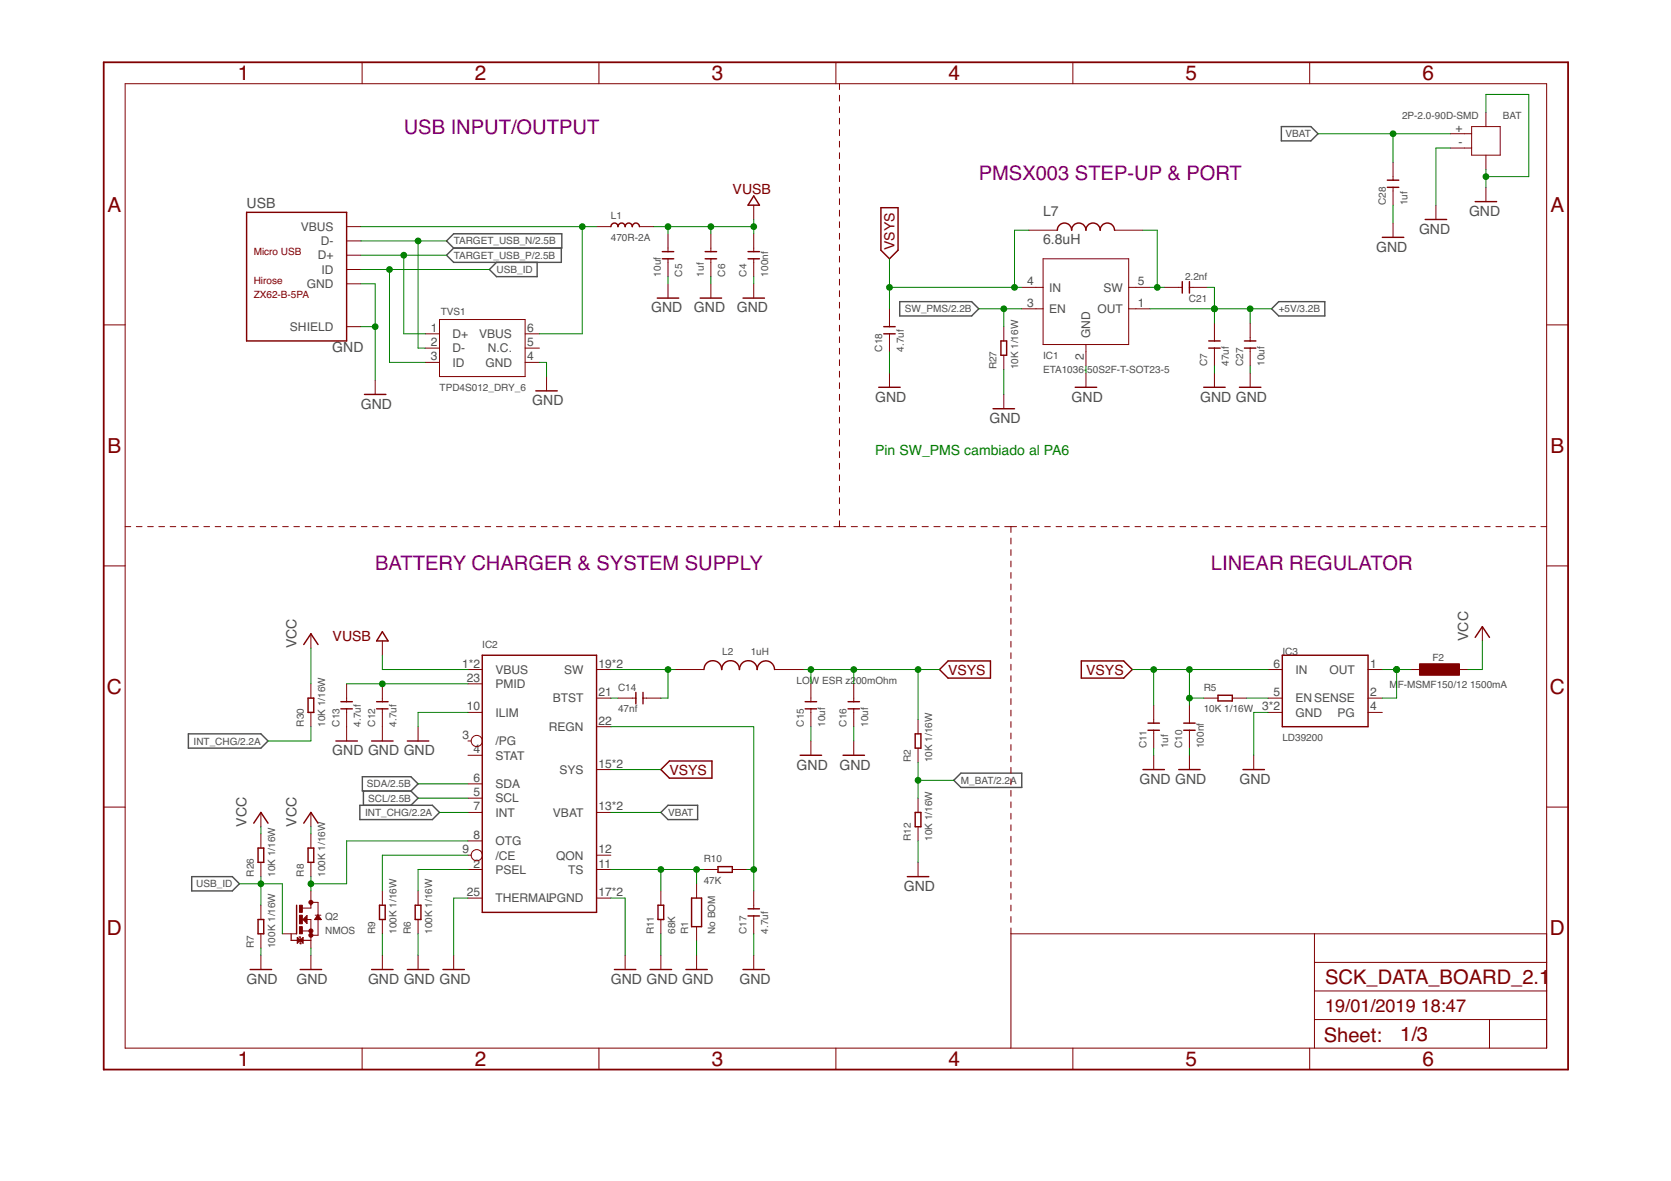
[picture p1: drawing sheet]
<svg xmlns="http://www.w3.org/2000/svg" width="297mm" height="210mm" viewBox="0 0 297 210" stroke-linecap="round" stroke-linejoin="round" font-family="sans-serif">
<g fill="none" stroke="#505050" stroke-width=".25">
<path d="M227.8 22.5h5.2l1.3 1.3-1.3 1.2h-5.2zM79.4 42.8l1.2-1.2h19.3v2.5h-19.3zM80.6 44.1l-1.2 1.3 1.2 1.2h19.2v-2.5M88.3 46.6l-1.3 1.3 1.3 1.3h7.2v-2.6M159.9 53.6h12.8l1.3 1.3-1.3 1.3h-12.8zM226 54.9l1.3-1.3h8.2v2.6h-8.2zM33.5 130.4h12.9l1.2 1.3-1.2 1.3h-12.9zM64.4 138h8.6l1.3 1.3-1.3 1.3h-8.6zM169.5 138.7l1.3-1.3h10.8v2.6h-10.8zM34.1 155.8h7.2l1.3 1.3-1.3 1.2h-7.2zM64 143.1h12.9l1.2 1.3-1.2 1.3h-12.9zM64.6 140.6v2.5"/>
<path d="M73 140.6l1.3 1.3-1.3 1.2M117.5 144.4l1.2-1.3h5.3v2.6h-5.3z"/>
</g>
<g fill="none" stroke="#800000" stroke-width=".18">
<path d="M22.2 14.9h252.7v171.4h-252.7zM64.4 11.1v3.8M106.5 11.1v3.8M148.6 11.1v3.8M149.2 14.9v1M149.2 16.9v1.1M149.2 19v1M190.7 11.1v3.8M232.8 11.1v3.8M264.1 20v2.5M134 36.5v2.5M149.2 21v1.1"/>
<path d="M149.2 23.1v1M149.2 25.1v1M149.2 27.2v1M149.2 29.2v1M149.2 31.2v1.1M149.2 33.3v1M149.2 35.3v1.1M149.2 37.4v1M149.2 39.4v1M247.6 28.9v3.1M247.6 33.3v3.2M247.6 39.6v2.6"/>
<path d="M255.2 36.5v2.5M257.8 26.3h3.8M257.8 23.8h3.8M261.6 22.5h5.1v5.1h-5.1zM264.1 27.6v2.5M264.1 33.3v2.5M18.4 57.7h3.8M61.6 40.3h2.6M61.6 42.8h2.6M61.6 45.4h2.6M61.6 47.9h2.6M61.6 50.4h2.6"/>
<path d="M61.6 58.1h2.6M75.6 59.3h2.5M78.1 56.8h15.2v10.1h-15.2zM93.3 59.3h2.6M106 40.3h2.6M113.7 40.3h2.5M118.7 41.6v3.1M118.7 46v3.2M118.7 50.4v2.6M126.4 41.6v3.1M126.4 46v3.2M126.4 50.4v2.6"/>
<path d="M134 41.6v3.1M134 46v3.2M134 50.4v2.6M149.2 41.5v1M149.2 43.5v1M149.2 45.6v1M149.2 47.6v1M149.2 49.6v1.1M149.2 51.7v1M149.2 53.7v1.1M149.2 55.8v1M149.2 57.8v1"/>
<path d="M149.2 59.9v1M158.1 54.9v3.2M158.1 59.3v3.2M178.4 58.1v2.5M181.6 54.9h3.8M181.6 51.1h3.8M182.9 40.9h5.1M185.4 46h15.2v15.2h-15.2zM198.1 40.9h5.1M200.6 54.9h3.8M200.6 51.1h3.8M207 51.1h3.2"/>
<path d="M211.4 51.1h3.2M215.9 57.4v3.2M222.2 57.4v3.2M274.9 57.7h3.8M66.7 67.6v2.5M75.6 61.9h2.5M75.6 64.4h2.5M93.3 61.9h2.6M93.3 64.4h2.6M97.2 66.9v2.6M149.2 61.9v1M149.2 63.9v1.1"/>
<path d="M149.2 66v1M149.2 68v1.1M149.2 70.1v1M149.2 72.1v1.1M149.2 74.2v1M149.2 76.2v1.1M149.2 78.3v1M158.1 66.3v2.5M178.4 63.1v2.6M178.4 70.1v2.5M193 61.2v3.8M193 66.3v2.5"/>
<path d="M215.9 61.9v3.1M215.9 66.3v2.5M222.2 61.9v3.1M222.2 66.3v2.5M22.2 93.6h1M24.2 93.6h1.1M26.2 93.6h1M28.2 93.6h1.1M30.2 93.6h1M32.2 93.6h1.1M34.2 93.6h1M36.2 93.6h1.1"/>
<path d="M38.2 93.6h1M40.2 93.6h1M42.2 93.6h1M44.2 93.6h1M46.2 93.6h1M48.2 93.6h1M50.2 93.6h1M52.2 93.6h1M54.3 93.6h.9M56.2 93.6h1M58.2 93.6h1M60.2 93.6h1"/>
<path d="M62.2 93.6h1M64.2 93.6h1M66.2 93.6h1M68.2 93.6h1M70.2 93.6h1M72.2 93.6h1M74.2 93.6h1M76.2 93.6h1M78.2 93.6h1M80.2 93.6h1M82.2 93.6h1M84.2 93.6h1"/>
<path d="M86.2 93.6h1M88.2 93.6h1M90.2 93.6h1M92.2 93.6h1M94.2 93.6h1M96.2 93.6h1M98.2 93.6h1M100.2 93.6h1M102.2 93.6h1M104.2 93.6h1M106.2 93.6h1M108.2 93.6h1"/>
<path d="M110.2 93.6h1M112.2 93.6h1M114.2 93.6h1M116.2 93.6h1M118.2 93.6h1M120.2 93.6h1M122.2 93.6h1M124.2 93.6h1M126.2 93.6h1M128.2 93.6h1M130.2 93.6h1M132.2 93.6h1"/>
<path d="M134.2 93.6h1M136.2 93.6h1M138.2 93.6h1M140.2 93.6h1M142.2 93.6h1M144.2 93.6h1M146.2 93.6h1M148.2 93.6h2.1M149.2 80.3v1M149.2 82.3v1.1M149.2 84.4v1M149.2 86.4v1.1"/>
<path d="M149.2 88.5v1M149.2 90.5v1.1M149.2 92.6v1M151.3 93.6h1.1M153.4 93.6h1.1M155.5 93.6h1.1M157.6 93.6h1.1M159.7 93.6h1.1M161.8 93.6h1.1M163.9 93.6h1.1M166 93.6h1.1M168.1 93.6h1.1"/>
<path d="M170.2 93.6h1.1M172.3 93.6h1.1M174.4 93.6h1.1M176.5 93.6h1.1M178.6 93.6h2.1M179.7 93.6v1M179.7 95.6v1.1M179.7 97.7v1M179.7 99.7v1.1M181.7 93.6h1M183.7 93.6h1M185.7 93.6h1"/>
<path d="M187.7 93.6h1M189.7 93.6h1M191.7 93.6h1M193.7 93.6h1M195.7 93.6h1M197.7 93.6h1.1M199.7 93.6h1M201.8 93.6h1M203.8 93.6h1M205.8 93.6h1M207.8 93.6h1M209.8 93.6h1"/>
<path d="M211.8 93.6h1M213.8 93.6h1M215.8 93.6h1M217.8 93.6h1M219.8 93.6h1M221.8 93.6h1M223.8 93.6h1M225.8 93.6h1M227.8 93.6h1M229.8 93.6h1M231.8 93.6h1M233.8 93.6h1"/>
<path d="M235.8 93.6h1M237.8 93.6h1M239.8 93.6h1.1M241.9 93.6h.9M243.9 93.6h1M245.9 93.6h1M247.9 93.6h1M249.9 93.6h1M251.9 93.6h1M253.9 93.6h1M255.9 93.6h1M257.9 93.6h1"/>
<path d="M259.9 93.6h1M261.9 93.6h1M263.9 93.6h1M265.9 93.6h1M267.9 93.6h1M269.9 93.6h1M271.9 93.6h1M273.9 93.6h1M18.4 100.6h3.8M55.3 112.6v2.6M68 113.9v2.6M83.2 119h2.5"/>
<path d="M106 119h2.6M120 119h5.1M137.8 119h5.1M179.7 101.7v1.1M179.7 103.8v1M179.7 105.8v1.1M179.7 107.9v1M179.7 109.9v1.1M179.7 112v1M179.7 114v1M179.7 116v1.1M179.7 118.1v1"/>
<path d="M225.4 119h2.5M243.2 119h2.5M250.8 119h2.5M258.4 119h2.6M263.5 111.4v2.5M274.9 100.6h3.8M55.3 121.5v2.6M55.3 126.6v2.6M61.6 121.5v3.2M61.6 126v5.7M68 121.5v3.2M68 126v5.7"/>
<path d="M74.3 129.2v2.5M83.2 121.5h2.5M83.2 126.6h2.5M83.2 131.7h.6M83.2 134.2h2.5M83.2 139.3h2.5M106 136.8h2.6M106 129.2h2.6M106 124.1h2.6M109.9 124.1h3.1M114.3 124.1h3.2M144.1 121.5v3.2"/>
<path d="M144.1 126v3.2M144.1 131.7v2.5M151.8 121.5v3.2M151.8 126v3.2M151.8 131.7v2.5M163.2 127.9v2.5M163.2 133v2.5M179.7 120.1v1M179.7 122.1v1.1M179.7 124.2v1M179.7 126.2v1.1M179.7 128.2v1.1"/>
<path d="M179.7 130.3v1M179.7 132.3v1.1M179.7 134.4v1M179.7 136.4v1M179.7 138.4v1.1M205.1 125.3v3.2M205.1 129.8v3.2M205.1 134.2v2.6M211.4 125.3v3.2M211.4 129.8v3.2M211.4 134.2v2.6M214 124.1h2.5"/>
<path d="M219.1 124.1h2.5M222.9 134.2v2.6M225.4 126.6h2.5M225.4 124.1h2.5M243.2 126.6h2.5M243.2 124.1h2.5M18.4 143.4h3.8M46.4 144.4v2.5M46.4 148.2v2.5M46.4 153.3v2.5M55.3 144.4v2.5M55.3 148.2v2.5"/>
<path d="M55.3 153.3v2.5M55.3 158.3v3.1h-1.6M68 158.3v2.6M74.3 158.3v2.6M83.2 141.9h2.5M83.2 144.4h2.5M83.2 152h.6M83.2 154.5h2.5M83.2 159.6h2.5M83.2 149.5h2.5M106 144.4h2.6M106 152h2.6"/>
<path d="M106 154.5h2.6M106 159.6h2.6M117.5 158.3v2.6M123.8 157.1v2.5M125.1 154.5h2.5M130.2 154.5h2.5M134 158.3v3.2M163.2 141.9v2.5M163.2 146.9v2.6M163.2 153.3v2.5M179.7 140.5v1M179.7 142.5v1.1"/>
<path d="M179.7 144.5v1.1M179.7 146.6v1M179.7 148.6v1.1M179.7 150.7v1M179.7 152.7v1.1M179.7 154.7v1.1M179.7 156.8v1M179.7 158.8v1.1M274.9 143.4h3.8M46.4 160.9v2.5M46.4 166v2.5M46.4 169.8v2.5"/>
<path d="M50.2 166h2.5M53.7 163.4h.2M53.7 165.5h1.6M54.1 163.4h1.2v5.1M55.3 169.8v2.5M55.3 160.4h1.2v5.8h-1.2M56 163.4h1M56 162.7h1M68 163.4v2.6M68 169.8v2.5M74.3 163.4v2.6M74.3 169.8v2.5"/>
<path d="M80.6 169.8v2.5M111.1 169.8v2.5M117.5 163.4v2.6M117.5 169.8v2.5M123.8 164.7v2.5M123.8 169.8v2.5M134 162.8v3.2M134 169.8v2.5M179.7 160.9v1M179.7 162.9v1M179.7 164.9v21.4M179.7 166h95.2"/>
<path d="M233.7 166v20.3M233.7 176.1h41.2M233.7 171h41.2M64.4 186.3v3.8M106.5 186.3v3.8M148.6 186.3v3.8M190.7 186.3v3.8M232.8 186.3v3.8M233.7 181.2h41.2M264.8 181.2v5.1"/>
<circle cx="84.8" cy="131.7" r=".99"/>
<circle cx="84.8" cy="152" r=".99"/>
</g>
<g fill="none" stroke="#800000" stroke-width=".25">
<path d="M43.8 37.7h17.8v22.9h-17.8zM134 34.8l1 1.7h-2zM156.6 36.9h3v7.6l-1.5 1.5-1.5-1.5zM246.6 33.3h2M246.6 32h2M253.3 39h3.9M262.2 35.8h3.8M108.6 40.3a.63 .63 0 0 1 .6-.7 .63 .63 0 0 1 .7 .7 .63 .63 0 0 1 .6-.7 .63 .63 0 0 1 .6 .7 .63 .63 0 0 1 .7-.7 .63 .63 0 0 1 .6 .7 .63 .63 0 0 1 .6-.7 .63 .63 0 0 1 .7 .7M116.8 53h3.8M117.7 46h2.1M117.7 44.7h2.1M124.5 53h3.8"/>
<path d="M125.3 46h2.1M125.3 44.7h2.1M132.1 53h3.8M133 46h2M133 44.7h2M157.1 59.3h2M157.1 58.1h2M188 40.9a1.27 1.27 0 0 1 1.2-1.3 1.27 1.27 0 0 1 1.3 1.3 1.27 1.27 0 0 1 1.3-1.3 1.27 1.27 0 0 1 1.2 1.3 1.27 1.27 0 0 1 1.3-1.3 1.27 1.27 0 0 1 1.3 1.3 1.27 1.27 0 0 1 1.2-1.3 1.27 1.27 0 0 1 1.3 1.3M210.2 50.1v2M211.4 50.1v2M245.7 42.2h3.8M64.8 70.1h3.8"/>
<path d="M95.2 69.5h3.9M156.2 68.8h3.8M176.5 72.6h3.8M177.9 60.6h1v2.5h-1zM191.1 68.8h3.8M214 68.8h3.8M214.9 61.9h2M214.9 60.6h2M220.3 68.8h3.8M221.2 61.9h2M221.2 60.6h2M54 114.6l1.3-2 1.2 2"/>
<path d="M68 112.3l1 1.6h-2zM85.7 116.5h20.3v45.7h-20.3zM125.1 119a1.58 1.58 0 0 1 1.6-1.6 1.58 1.58 0 0 1 1.6 1.6 1.58 1.58 0 0 1 1.6-1.6 1.58 1.58 0 0 1 1.5 1.6 1.58 1.58 0 0 1 1.6-1.6 1.58 1.58 0 0 1 1.6 1.6 1.55 1.55 0 0 1 1.5-1.5 1.55 1.55 0 0 1 1.6 1.5M168.5 117.5h7.6v3h-7.6l-1.5-1.5zM192.2 117.5h7.5l1.6 1.5-1.6 1.5h-7.5zM227.9 116.5h15.3v12.7h-15.3zM262.2 113.3l1.3-1.9 1.3 1.9M54.8 124.1h1v2.5h-1zM59.7 131.7h3.8M60.6 126h2M60.6 124.7h2M66.1 131.7h3.8"/>
<path d="M67 126h2M67 124.7h2M72.4 131.7h3.8M113 123.1v2M114.3 123.1v2M117.5 136.8l1.5-1.5h7.6v3h-7.6zM142.2 134.2h3.8M143.1 126h2.1M143.1 124.7h2.1M149.9 134.2h3.8M150.7 126h2.1M150.7 124.7h2.1"/>
<path d="M162.7 130.4h1v2.6h-1zM203.2 136.8h3.8M204.1 129.8h2M204.1 128.5h2M209.5 136.8h3.8M210.4 129.8h2M210.4 128.5h2M216.5 123.6h2.6v1h-2.6zM221 136.8h3.8M45.1 146.3l1.3-1.9 1.2 1.9M45.9 150.7h1v2.6h-1zM54 146.3l1.3-1.9 1.2 1.9"/>
<path d="M54.8 150.7h1v2.6h-1zM122.9 159.6h1.8v5.1h-1.8zM127.6 154h2.6v1h-2.6zM161.3 155.8h3.8M162.7 144.4h1v2.5h-1zM44.5 172.3h3.8M45.9 163.4h1v2.6h-1zM52.7 160.9v5.1M53.4 172.3h3.8M66.1 172.3h3.8M67.5 160.9h1v2.5h-1zM72.4 172.3h3.8"/>
<path d="M73.8 160.9h1v2.5h-1zM78.7 172.3h3.8M109.2 172.3h3.8M115.6 172.3h3.8M117 160.9h1v2.5h-1zM121.9 172.3h3.8M132.1 172.3h3.8M133 162.8h2M133 161.5h2"/>
</g>
<g fill="#800000" stroke="#800000" stroke-width=".18">
<path d="M252.3 118h7.1v2h-7.1z"/>
<path d="M53.2 160.9h.5v1.3h-.5z"/>
<path d="M53.2 164.7h.5v1.3h-.5z"/>
<path d="M53.2 162.7h.5v1.5h-.5z"/>
</g>
<path d="M18.4 11.1h260.3v179h-260.3z" fill="none" stroke="#800000" stroke-width=".32"/>
<g fill="#800000" stroke="#800000" stroke-width=".18">
<circle cx="55.3" cy="166.2" r=".36"/>
<circle cx="55.3" cy="165.5" r=".36"/>
<circle cx="55.3" cy="160.4" r=".36"/>
</g>
<path d="M51.8 166v1.1h3.5M52.9 166.6v1l1-1v1zM53 166.9h.8v.4l-.2-.1-.6 .1M53.1 166.5h.3v1.2h.2M53.9 163.4h.2l.4-.4v.8l-.3-.4 .2-.1v.3M53.9 163.4l.7-.7v1.4zM56 163.4l.5-.8 .6 .8M56 163.4h1.1M56 163.4l.5-.5 .6 .5M56.6 162.8v.5h-.3l.1-.2 .7 .3" fill="none" stroke="#800000" stroke-width=".21"/>
<g fill="none" stroke="#008000" stroke-width=".18">
<path d="M264.1 20v-3.2h7.7v14.6h-7.7M134 39v2.6M234.3 23.8h23.5M247.6 23.8v5.1M247.6 36.5v3.1M257.8 26.3h-2.6v10.2M264.1 30.1v3.2M64.2 50.4h2.5v17.2M64.2 58.1h2.5M64.2 40.3h41.8M64.2 42.8h15.2M64.2 45.4h15.2"/>
<path d="M64.2 47.9h22.8M69.2 47.9v16.5h6.4M71.8 45.4v13.9h3.8M74.3 42.8v19.1h1.3M103.5 40.3v19h-7.6M116.2 40.3h17.8M118.7 40.3v1.3M118.7 49.2v1.2M126.4 40.3v1.3M126.4 49.2v1.2M134 49.2v1.2M158.1 46v8.9"/>
<path d="M158.1 51.1h23.5M174 54.9h7.6M178.4 54.9v3.2M182.9 40.9h-2.6v10.2M203.2 40.9h2.5v10.2M204.4 51.1h2.6M204.4 54.9h21.6M214.6 51.1h1.3v6.3M222.2 54.9v2.5M95.9 64.4h1.3v2.5M158.1 62.5v3.8M178.4 65.7v4.4"/>
<path d="M193 65v1.3M215.9 65v1.3M222.2 65v1.3M55.3 115.2v6.3M68 116.5v2.5h15.2M108.6 119h11.4M118.7 119v5.1h-1.2M142.9 119h24.1M144.1 119v2.5M151.8 119v2.5M163.2 119v8.9M201.3 119h24.1"/>
<path d="M205.1 119v6.3M211.4 119v6.3M245.7 119h5.1M248.3 119v5.1h-2.6M263.5 113.9v5.1h-2.5M55.3 129.2v2.5h-7.7M61.6 121.5h21.6M74.3 139.3h8.9M83.2 126.6h-8.9v2.6M108.6 129.2h25.4v29.1M108.6 124.1h1.3M108.6 136.8h8.9"/>
<path d="M144.1 129.2v2.5M151.8 129.2v2.5M163.2 135.5v6.4M163.2 138.7h6.3M205.1 133v1.2M211.4 133v1.2M211.4 124.1h2.6M221.6 124.1h3.8M225.4 126.6h-2.5v7.6M42.6 157.1h7.6v8.9M46.4 146.9v1.3M46.4 155.8v5.1"/>
<path d="M55.3 146.9v1.3M55.3 155.8v2.5M74.3 141.9h8.9M78.1 144.4h5.1M83.2 159.6h-2.6v10.2M83.2 152h-15.2v6.3M83.2 154.5h-8.9v3.8M83.2 149.5h-21.6v7.6h-6.3M108.6 159.6h2.5v10.2M108.6 144.4h8.9M108.6 154.5h16.5M117.5 154.5v3.8"/>
<path d="M123.8 154.5v2.6M132.7 154.5h1.3M163.2 149.5v3.8M46.4 168.5v1.3M55.3 168.5v1.3M68 166v3.8M74.3 166v3.8M117.5 166v3.8M123.8 167.2v2.6M134 166v3.8"/>
</g>
<g fill="#008000" stroke="#008000" stroke-width=".18">
<circle cx="264.1" cy="31.4" r=".51"/>
<circle cx="66.7" cy="58.1" r=".51"/>
<circle cx="248.3" cy="119" r=".51"/>
<circle cx="247.6" cy="23.8" r=".51"/>
<circle cx="118.7" cy="119" r=".51"/>
<circle cx="134" cy="154.5" r=".51"/>
<circle cx="118.7" cy="40.3" r=".51"/>
<circle cx="126.4" cy="40.3" r=".51"/>
<circle cx="134" cy="40.3" r=".51"/>
<circle cx="74.3" cy="42.8" r=".51"/>
<circle cx="71.8" cy="45.4" r=".51"/>
<circle cx="68" cy="121.5" r=".51"/>
<circle cx="117.5" cy="154.5" r=".51"/>
<circle cx="123.8" cy="154.5" r=".51"/>
<circle cx="144.1" cy="119" r=".51"/>
<circle cx="151.8" cy="119" r=".51"/>
<circle cx="163.2" cy="119" r=".51"/>
<circle cx="211.4" cy="119" r=".51"/>
<circle cx="205.1" cy="119" r=".51"/>
<circle cx="211.4" cy="124.1" r=".51"/>
<circle cx="180.3" cy="51.1" r=".51"/>
<circle cx="158.1" cy="51.1" r=".51"/>
<circle cx="69.2" cy="47.9" r=".51"/>
<circle cx="46.4" cy="157.1" r=".51"/>
<circle cx="55.3" cy="157.1" r=".51"/>
<circle cx="178.4" cy="54.9" r=".51"/>
<circle cx="205.7" cy="51.1" r=".51"/>
<circle cx="215.9" cy="54.9" r=".51"/>
<circle cx="222.2" cy="54.9" r=".51"/>
<circle cx="163.2" cy="138.7" r=".51"/>
<circle cx="103.5" cy="40.3" r=".51"/>
</g>
<g font-size="3.7" fill="#800000">
<text x="42.3" y="14.3">1</text>
<text x="84.4" y="14.3">2</text>
<text x="126.5" y="14.3">3</text>
<text x="168.6" y="14.3">4</text>
<text x="210.7" y="14.3">5</text>
<text x="252.9" y="14.3">6</text>
<text x="19.1" y="37.6">A</text>
<text x="275.6" y="37.6">A</text>
<text x="19.1" y="80.5">B</text>
<text x="275.6" y="80.5">B</text>
<text x="19" y="123.3">C</text>
<text x="275.5" y="123.3">C</text>
<text x="19" y="166.2">D</text>
<text x="275.5" y="166.2">D</text>
<text x="42.3" y="189.5">1</text>
<text x="84.4" y="189.5">2</text>
<text x="126.5" y="189.5">3</text>
<text x="168.6" y="189.5">4</text>
<text x="210.7" y="189.5">5</text>
<text x="252.9" y="189.5">6</text>
</g>
<g font-size="3.6" fill="#800080">
<text x="71.8" y="23.8">USB INPUT/OUTPUT</text>
<text x="174" y="32">PMSX003 STEP-UP &amp; PORT</text>
<text x="66.7" y="101.2">BATTERY CHARGER &amp; SYSTEM SUPPLY</text>
<text x="215.3" y="101.2">LINEAR REGULATOR</text>
</g>
<g font-size="3.6" fill="#800000">
<text x="235.6" y="174.9">SCK_DATA_BOARD_2.1</text>
<text x="235.3" y="185.1">Sheet:</text>
<text x="248.9" y="185">1/3</text>
</g>
<g font-size="3.2" fill="#800000">
<text x="235.6" y="179.9">19/01/2019</text>
<text x="252.6" y="179.9">18:47</text>
</g>
<g font-size="2.5" fill="#800000">
<text x="130.2" y="34.4">VUSB</text>
<text x="159" y="44.5" transform="rotate(-90 159 44.5)">VSYS</text>
<text x="59.1" y="113.9">VUSB</text>
<text x="168.5" y="119.9">VSYS</text>
<text x="193.1" y="119.9">VSYS</text>
<text x="119" y="137.7">VSYS</text>
</g>
<g font-size="2.5" fill="#505050">
<text x="43.8" y="37">USB</text>
<text x="185.4" y="38.4">L7</text>
<text x="252.2" y="41.5">GND</text>
<text x="261.1" y="38.4">GND</text>
<text x="185.4" y="43.5">6.8uH</text>
<text x="244.6" y="44.7">GND</text>
<text x="115.7" y="55.5">GND</text>
<text x="123.4" y="55.5">GND</text>
<text x="131" y="55.5">GND</text>
<text x="59.1" y="62.5">GND</text>
<text x="155.6" y="71.4">GND</text>
<text x="190.5" y="71.4">GND</text>
<text x="213.3" y="71.4">GND GND</text>
<text x="64.1" y="72.7">GND</text>
<text x="94.6" y="72">GND</text>
<text x="175.9" y="75.2">GND</text>
<text x="261" y="113.9" transform="rotate(-90 261 113.9)">VCC</text>
<text x="52.7" y="115.2" transform="rotate(-90 52.7 115.2)">VCC</text>
<text x="59.1" y="134.2">GND GND GND</text>
<text x="141.6" y="136.8">GND</text>
<text x="149.2" y="136.8">GND</text>
<text x="202.6" y="139.3">GND GND</text>
<text x="220.3" y="139.3">GND</text>
<text x="43.8" y="146.9" transform="rotate(-90 43.8 146.9)">VCC</text>
<text x="52.7" y="146.9" transform="rotate(-90 52.7 146.9)">VCC</text>
<text x="160.7" y="158.4">GND</text>
<text x="43.8" y="174.9">GND</text>
<text x="52.7" y="174.9">GND</text>
<text x="65.4" y="174.9">GND GND GND</text>
<text x="108.6" y="174.9">GND GND GND</text>
<text x="131.4" y="174.9">GND</text>
</g>
<text font-size="2.5" fill="#008000" x="155.6" y="80.9">Pin SW_PMS cambiado al PA6</text>
<g font-size="2.1" fill="#505050">
<text x="258.7" y="23.4">+</text>
<text x="259.3" y="26">-</text>
<text x="53.5" y="41">VBUS</text>
<text x="56.5" y="46.1">D+</text>
<text x="57" y="43.6">D-</text>
<text x="54.5" y="51.2">GND</text>
<text x="57.1" y="48.7">ID</text>
<text x="182.6" y="50.7">4</text>
<text x="186.5" y="51.8">IN</text>
<text x="196.1" y="51.8">SW</text>
<text x="202.3" y="50.7">5</text>
<text x="51.5" y="58.8">SHIELD</text>
<text x="76.6" y="59">1</text>
<text x="93.7" y="59">6</text>
<text x="182.6" y="54.5">3</text>
<text x="186.5" y="55.6">EN</text>
<text x="195.1" y="55.6">OUT</text>
<text x="202.3" y="54.5">1</text>
<text x="76.6" y="61.5">2</text>
<text x="76.6" y="64">3</text>
<text x="80.5" y="60.1">D+</text>
<text x="80.5" y="62.6">D-</text>
<text x="80.5" y="65.2">ID</text>
<text x="85.2" y="60.1">VBUS</text>
<text x="86.3" y="65.2">GND</text>
<text x="86.7" y="62.6">N.C.</text>
<text x="93.7" y="64">4</text>
<text x="93.7" y="61.5">5</text>
<text x="192.7" y="64" transform="rotate(-90 192.7 64)">2</text>
<text x="193.8" y="60.2" transform="rotate(-90 193.8 60.2)">GND</text>
<text x="82.2" y="118.6">1*2</text>
<text x="88.1" y="119.8">VBUS</text>
<text x="100.3" y="119.8">SW</text>
<text x="106.4" y="118.6">19*2</text>
<text x="226.4" y="118.6">6</text>
<text x="230.3" y="119.8">IN</text>
<text x="236.3" y="119.8">OUT</text>
<text x="243.5" y="118.6">1</text>
<text x="83" y="121.2">23</text>
<text x="88.1" y="122.3">PMID</text>
<text x="98.3" y="124.8">BTST</text>
<text x="106.4" y="123.7">21</text>
<text x="226.4" y="123.7">5</text>
<text x="230.3" y="124.8">EN SENSE</text>
<text x="243.5" y="123.7">2</text>
<text x="82.2" y="131.3">3</text>
<text x="83" y="126.3">10</text>
<text x="88.1" y="127.4">ILIM</text>
<text x="97.5" y="129.9">REGN</text>
<text x="106.4" y="128.8">22</text>
<text x="224.4" y="126.3">3*2</text>
<text x="230.3" y="127.4">GND</text>
<text x="237.8" y="127.4">PG</text>
<text x="243.5" y="126.3">4</text>
<text x="84.2" y="133.9">4</text>
<text x="88.1" y="132.5">/PG</text>
<text x="88.1" y="135">STAT</text>
<text x="99.4" y="137.5">SYS</text>
<text x="106.4" y="136.4">15*2</text>
<text x="84.2" y="139">6</text>
<text x="84.2" y="141.5">5</text>
<text x="88.1" y="140.1">SDA</text>
<text x="88.1" y="142.6">SCL</text>
<text x="84.2" y="144">7</text>
<text x="84.2" y="149.1">8</text>
<text x="88.1" y="145.2">INT</text>
<text x="98.3" y="145.2">VBAT</text>
<text x="106.4" y="144">13*2</text>
<text x="82.2" y="151.7">9</text>
<text x="84.2" y="154.2">2</text>
<text x="88.1" y="152.8">/CE</text>
<text x="88.1" y="155.3">PSEL</text>
<text x="88.1" y="150.2">OTG</text>
<text x="98.8" y="152.8">QON</text>
<text x="101" y="155.3">TS</text>
<text x="106.4" y="154.2">11</text>
<text x="106.4" y="151.7">12</text>
<text x="83" y="159.3">25</text>
<text x="88.1" y="160.4">THERMALPGND</text>
<text x="106.4" y="159.3">17*2</text>
</g>
<g font-size="1.8" fill="#505050">
<text x="249.2" y="21.2">2P-2.0-90D-SMD</text>
<text x="267.2" y="21.2">BAT</text>
<text x="228.5" y="24.4">VBAT</text>
<text x="108.6" y="39">L1</text>
<text x="246.4" y="36.5" transform="rotate(-90 246.4 36.5)">C28</text>
<text x="250.2" y="36.5" transform="rotate(-90 250.2 36.5)">1uf</text>
<text x="80.7" y="43.5">TARGET_USB_N/2.5B</text>
<text x="80.7" y="46">TARGET_USB_P/2.5B</text>
<text x="108.6" y="42.8">470R-2A</text>
<text x="88.3" y="48.5">USB_ID</text>
<text x="117.5" y="49.2" transform="rotate(-90 117.5 49.2)">10uf</text>
<text x="121.3" y="49.2" transform="rotate(-90 121.3 49.2)">C5</text>
<text x="125.1" y="49.2" transform="rotate(-90 125.1 49.2)">1uf</text>
<text x="128.9" y="49.2" transform="rotate(-90 128.9 49.2)">C6</text>
<text x="132.7" y="49.2" transform="rotate(-90 132.7 49.2)">C4</text>
<text x="136.5" y="49.2" transform="rotate(-90 136.5 49.2)">100nf</text>
<text x="210.7" y="49.8">2.2nf</text>
<text x="211.4" y="53.6">C21</text>
<text x="78.3" y="56">TVS1</text>
<text x="160.9" y="55.5">SW_PMS/2.2B</text>
<text x="227.3" y="55.5">+5V/3.2B</text>
<text x="156.8" y="62.5" transform="rotate(-90 156.8 62.5)">C18</text>
<text x="160.7" y="62.5" transform="rotate(-90 160.7 62.5)">4.7uf</text>
<text x="177.2" y="65.7" transform="rotate(-90 177.2 65.7)">R27</text>
<text x="181" y="65.7" transform="rotate(-90 181 65.7)">10K 1/16W</text>
<text x="185.4" y="63.8">IC1</text>
<text x="214.6" y="65" transform="rotate(-90 214.6 65)">C7</text>
<text x="218.4" y="65" transform="rotate(-90 218.4 65)">47uf</text>
<text x="221" y="65" transform="rotate(-90 221 65)">C27</text>
<text x="224.8" y="65" transform="rotate(-90 224.8 65)">10uf</text>
<text x="78.1" y="69.5">TPD4S012_DRY_6</text>
<text x="185.4" y="66.3">ETA1036-</text>
<text x="193.3" y="66.3">50S2F-T-SOT23-5</text>
<text x="85.7" y="115.2">IC2</text>
<text x="128.4" y="116.5">L2</text>
<text x="133.4" y="116.5">1uH</text>
<text x="227.9" y="116.5">IC3</text>
<text x="254.6" y="117.5">F2</text>
<text x="109.9" y="122.8">C14</text>
<text x="141.6" y="121.5">LOW ESR z2</text>
<text x="152.2" y="121.5">00mOhm</text>
<text x="214" y="122.8">R5</text>
<text x="247" y="122.3">M</text>
<text x="248.5" y="122.3">F-MSMF150/12</text>
<text x="261.3" y="122.3">1500mA</text>
<text x="54" y="129.2" transform="rotate(-90 54 129.2)">R30</text>
<text x="57.8" y="129.2" transform="rotate(-90 57.8 129.2)">10K 1/16W</text>
<text x="60.3" y="129.2" transform="rotate(-90 60.3 129.2)">C13</text>
<text x="64.1" y="129.2" transform="rotate(-90 64.1 129.2)">4.7uf</text>
<text x="66.7" y="129.2" transform="rotate(-90 66.7 129.2)">C12</text>
<text x="70.5" y="129.2" transform="rotate(-90 70.5 129.2)">4.7uf</text>
<text x="109.9" y="126.6">47nf</text>
<text x="142.9" y="129.2" transform="rotate(-90 142.9 129.2)">C15</text>
<text x="146.7" y="129.2" transform="rotate(-90 146.7 129.2)">10uf</text>
<text x="150.5" y="129.2" transform="rotate(-90 150.5 129.2)">C16</text>
<text x="154.3" y="129.2" transform="rotate(-90 154.3 129.2)">10uf</text>
<text x="214" y="126.6">10K 1/16W</text>
<text x="227.9" y="131.7">LD39200</text>
<text x="34.4" y="132.3">INT_CHG/2.2A</text>
<text x="161.9" y="135.5" transform="rotate(-90 161.9 135.5)">R2</text>
<text x="165.7" y="135.5" transform="rotate(-90 165.7 135.5)">10K 1/16W</text>
<text x="203.8" y="133" transform="rotate(-90 203.8 133)">C11</text>
<text x="207.6" y="133" transform="rotate(-90 207.6 133)">1uf</text>
<text x="210.2" y="133" transform="rotate(-90 210.2 133)">C10</text>
<text x="214" y="133" transform="rotate(-90 214 133)">100nf</text>
<text x="65.2" y="139.9">SDA/2.5B</text>
<text x="65.4" y="142.5">SCL/2.5B</text>
<text x="170.8" y="139.3">M_BAT/2.2A</text>
<text x="64.9" y="145">INT_CHG/2.2A</text>
<text x="118.7" y="145">VBAT</text>
<text x="161.9" y="149.5" transform="rotate(-90 161.9 149.5)">R12</text>
<text x="165.7" y="149.5" transform="rotate(-90 165.7 149.5)">10K 1/16W</text>
<text x="45.1" y="155.8" transform="rotate(-90 45.1 155.8)">R26</text>
<text x="48.9" y="155.8" transform="rotate(-90 48.9 155.8)">10K 1/16W</text>
<text x="54" y="155.8" transform="rotate(-90 54 155.8)">R8</text>
<text x="57.8" y="155.8" transform="rotate(-90 57.8 155.8)">100K 1/16W</text>
<text x="125.1" y="153.3">R10</text>
<text x="34.9" y="157.7">USB_ID</text>
<text x="125.1" y="157.1">47K</text>
<text x="57.8" y="166">NMOS</text>
<text x="57.8" y="163.4">Q2</text>
<text x="66.7" y="166" transform="rotate(-90 66.7 166)">R9</text>
<text x="70.5" y="166" transform="rotate(-90 70.5 166)">100K 1/16W</text>
<text x="73" y="166" transform="rotate(-90 73 166)">R6</text>
<text x="76.8" y="166" transform="rotate(-90 76.8 166)">100K 1/16W</text>
<text x="116.2" y="166" transform="rotate(-90 116.2 166)">R11</text>
<text x="120" y="166" transform="rotate(-90 120 166)">68K</text>
<text x="122.3" y="166" transform="rotate(-90 122.3 166)">R1</text>
<text x="127.1" y="166" transform="rotate(-90 127.1 166)">No BOM</text>
<text x="132.7" y="166" transform="rotate(-90 132.7 166)">C17</text>
<text x="136.5" y="166" transform="rotate(-90 136.5 166)">4.7uf</text>
<text x="45.1" y="168.5" transform="rotate(-90 45.1 168.5)">R7</text>
<text x="48.9" y="168.5" transform="rotate(-90 48.9 168.5)">100K 1/16W</text>
</g>
<g font-size="1.8" fill="#800000">
<text x="45.1" y="45.4">Micro USB</text>
<text x="45.1" y="50.4">Hirose</text>
<text x="45.1" y="53">ZX62-B-5PA</text>
</g>
</svg>
